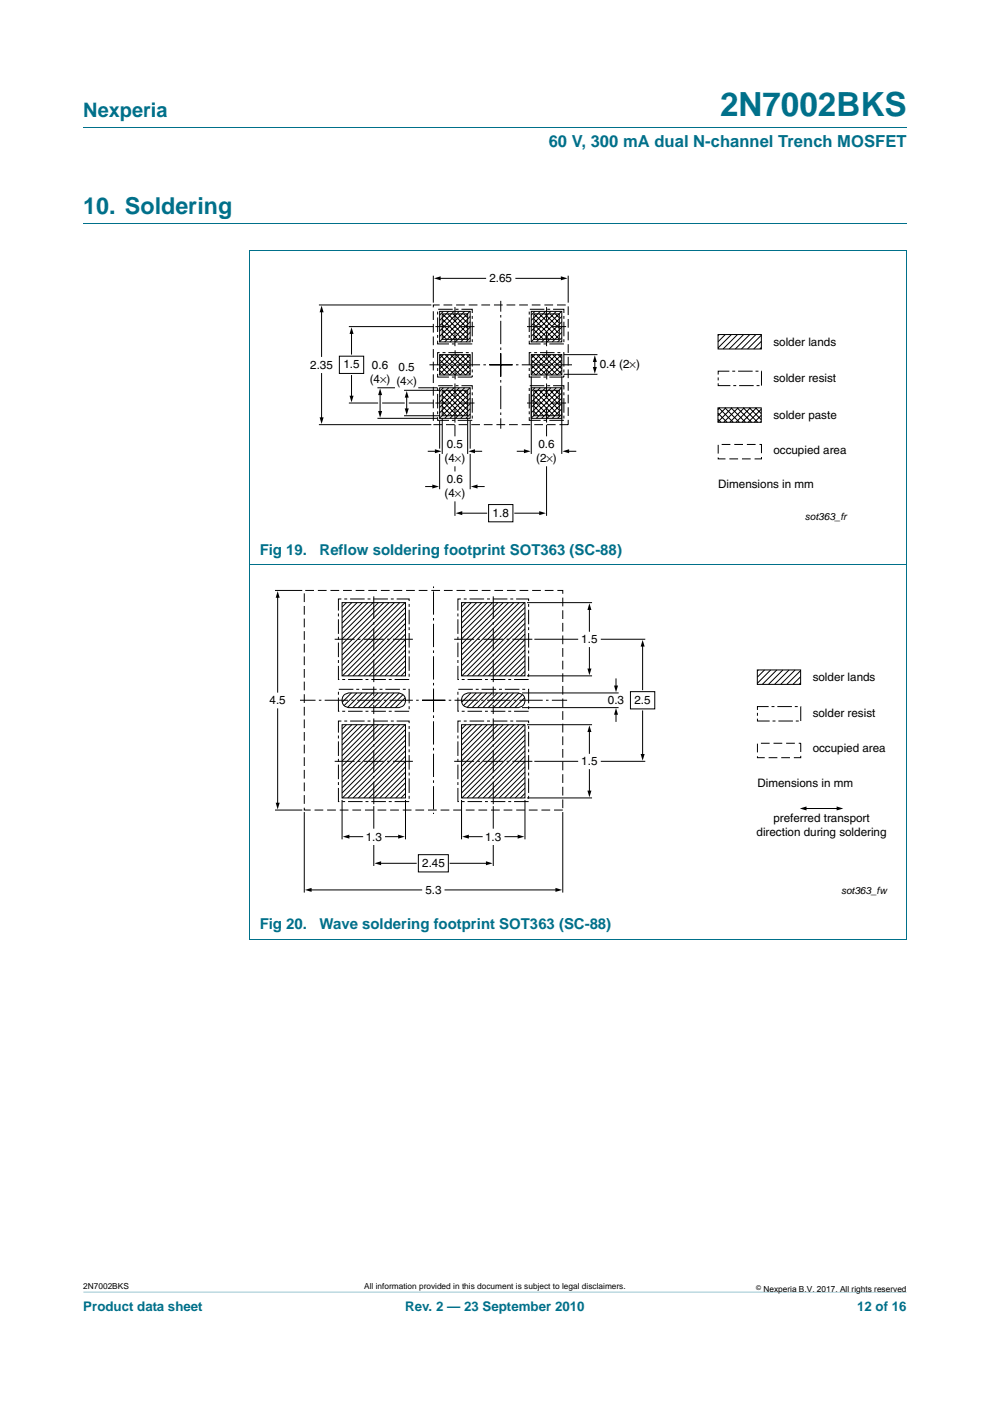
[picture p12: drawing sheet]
<svg xmlns="http://www.w3.org/2000/svg" width="210mm" height="297mm" viewBox="0 0 210 297" stroke-linecap="round" stroke-linejoin="round" font-family="sans-serif">
<path d="M17.7 273.9l174.6 .1z" fill="#00708a"/>
<path d="M17.7 27h174.6M17.7 47.4h174.6M52.9 53.1h139.4M53 53.1v146M192.3 53.1v146h-139.4M52.9 119.8h139.4" fill="none" stroke="#00708a" stroke-width=".21"/>
<g fill="none" stroke="#000" stroke-width=".21">
<path d="M91.9 58.5v5.7M93.2 59h9.8M109.4 59h9.8M120.5 58.5v5.7M67.6 64.7h23.9M68.2 65.9v9.7M68.2 79.2v9.6M72 75.5h5.1v3.7h-5.1zM74 69.2h17.9M74.6 70.5v4.6M74.6 79.6v4.6M93.2 76.3l3.3 3.2 3.2-3.2"/>
<path d="M93.2 75.2h6.5v4.3h-6.5zM93.2 66h6.5v6.5h-6.5zM93.3 75.2l4.3 4.3 2.1-2.1M93.7 68.7l3.3 3.2M93.7 69.8l2.2 2.1M93.7 71l1 .9M93.8 67.6l4.3 4.3M93.8 66.6h5.4v5.3h-5.4zM93.8 66.6l5.3 5.2M94 66l-.8 .8M94 75.2l-.8 .8M94.4 75.2l4.3 4.3 1-1"/>
<path d="M95 66.6l4.1 4.1M95.2 66l-2 1.9M95.2 75.2l-2 1.9M95.6 75.2l4.1 4.2M96.1 66.6l3 3M96.3 66l-3.1 3.1M96.3 75.2l-3.1 3M96.7 75.2l3 3M97.2 66.6l1.9 1.9M97.4 66l-4.2 4.2M97.4 75.2l-4.2 4.2M97.8 75.2l1.9 1.9"/>
<path d="M98.4 66.5l.7 .8M98.5 66l-5.3 5.3M98.5 75.2l-4.3 4.3-1-1M98.9 75.2l.8 .8M99.7 66l-6.5 6.5M99.7 75.2l-4.3 4.3-2.2-2.1M99.7 67.1l-5.4 5.4M99.7 68.2l-4.2 4.3M99.7 69.4l-3.1 3.1M99.7 70.5l-2 2M99.7 71.6l-.9 .9M112.7 66h6.5v6.5h-6.5z"/>
<path d="M112.7 75.2h6.5v4.3h-6.5zM112.7 79.8v16.4M112.7 76.3l3.2 3.2 3.3-3.2M112.7 78.5l1 1M112.7 75.2l4.4 4.3 2.1-2.1M113.2 68.7l3.2 3.2M113.2 69.8l2.1 2.1M113.2 71l1 .9M113.2 66.6h5.4v5.3h-5.4zM113.2 67.6l4.3 4.3M113.3 66.6l5.3 5.2M113.5 75.2l-.8 .8"/>
<path d="M113.5 66l-.8 .8M113.9 75.2l4.3 4.3 1-1M114.4 66.6l4.2 4.1M114.6 75.2l-1.9 1.9M114.6 66l-1.9 1.9M115 75.2l4.2 4.2M115.5 66.6l3.1 3M115.7 75.2l-3 3M115.7 66l-3 3.1M116.1 75.2l3.1 3M116.7 66.6l1.9 1.9M116.8 75.2l-4.1 4.2"/>
<path d="M116.8 66l-4.1 4.2M117.2 75.2l2 1.9M117.8 66.5l.8 .8M118 75.2l-4.3 4.3M118 66l-5.3 5.3M118.4 75.2l.8 .8M119.1 75.2l-4.3 4.3-2.1-2.1M119.1 66l-6.5 6.5M119.2 79.8v16.4M119.2 67.1l-5.4 5.4M119.2 68.2l-4.3 4.3M119.2 69.4l-3.2 3.1"/>
<path d="M119.2 70.5l-2.1 2M119.2 71.6l-.9 .9M119.6 79.4h7.1M119.6 75.2h7.1M126.2 76.5v1.7M152.3 70.9h9.2v3.1h-9.2zM152.5 70.9l-.2 .3M153.8 70.9l-1.5 1.6M155.1 70.9l-2.8 2.9M156.4 70.9l-3 3.1M157.7 70.9l-3 3.1M159 70.9l-3 3.1"/>
<path d="M160.3 70.9l-3 3.1M161.5 73.7l-.3 .3M161.5 72.4l-1.6 1.6M161.5 71.1l-2.9 2.9M67.6 90h23.9M74 85.4h6.2M80.1 88.7h12.7M80.1 82.2h3.7M80.6 83.4v4M81.1 85.4h4.7M85.7 88.1h7.7M85.7 82.8h7.7"/>
<path d="M86.3 84v2.9M86.7 85.4h5.2M88.7 82.2h4.1M90.8 95.7h1.7M93.2 89.2v5.9M93.2 96.2v7.5M93.2 82.2h6.5v6.5h-6.5zM93.7 84.9l3.3 3.2M93.7 86l2.2 2.1M93.7 87.2l1 .9M93.8 83.8l4.3 4.3M93.8 82.8h5.4v5.3h-5.4z"/>
<path d="M93.8 88.6v7.6M93.8 82.8l5.3 5.2M94 82.2l-.8 .8M95 82.8l4.1 4.1M95.2 82.2l-2 1.9M96.1 82.8l3 3M96.3 82.2l-3.1 3.1M96.5 90.1v2.4M96.5 98.9v1.1M97.2 82.8l1.9 1.9M97.4 82.2l-4.2 4.2M98.4 82.8l.7 .7"/>
<path d="M98.5 82.2l-5.3 5.3M99.2 88.6v7.6M99.7 82.2l-6.5 6.5M99.7 83.3l-5.4 5.4M99.7 84.4l-4.2 4.3M99.7 85.6l-3.1 3.1M99.7 86.7l-2 2M99.7 87.8l-.9 .9M99.7 89.2v5.9M99.7 96.2v7.5M100.5 95.7h1.7M109.7 95.7h1.7"/>
<path d="M112.7 82.2h6.5v6.5h-6.5zM113.2 84.9l3.2 3.2M113.2 86l2.1 2.1M113.2 87.2l1 .9M113.2 82.8h5.4v5.3h-5.4zM113.2 83.8l4.3 4.3M113.3 82.8l5.3 5.2M113.5 82.2l-.8 .8M114.4 82.8l4.2 4.1M114.6 82.2l-1.9 1.9M115.5 82.8l3.1 3M115.7 82.2l-3 3.1"/>
<path d="M115.9 90.1v2.4M115.9 98.9v10.5M116.7 82.8l1.9 1.9M116.8 82.2l-4.1 4.2M117.8 82.8l.8 .7M118 82.2l-5.3 5.3M119.1 82.2l-6.5 6.5M119.2 83.3l-5.4 5.4M119.2 84.4l-4.3 4.3M119.2 85.6l-3.2 3.1M119.2 86.7l-2.1 2M119.2 87.8l-.9 .9"/>
<path d="M120.4 95.7h1.7M152.3 86.5h9.2v3h-9.2zM152.3 87.6l1.9 1.9M152.3 88.9l.6 .6M152.5 86.5l3 3M152.7 86.5l-.4 .3M153.8 86.5l3 3M154 86.5l-1.7 1.6M155.1 86.5l3 3M155.3 86.5l-3 2.9M156.4 86.5l3 3M156.6 86.5l-3.1 3"/>
<path d="M157.7 86.5l3 3M157.9 86.5l-3.1 3M158.9 86.5l2.6 2.5M159.1 86.5l-3 3M160.2 86.5l1.3 1.2M160.4 86.5l-3 3M161.5 89.4l-.2 .1M161.5 88.1l-1.5 1.4M161.5 86.8l-2.8 2.7M90.3 103.2h1.7M96.5 106.3v3.1M97.8 108.8h5.4"/>
<path d="M101 103.2h1.7M103.6 107h5.2v3.6h-5.2zM109.2 108.8h5.5M58.3 125.2h5.8M58.9 126.5v20.2M72.6 127.8h13.4v15.5h-13.4zM73.5 127.8l-.9 .9M74.6 127.8l-2 2M75.7 127.8l-3.1 3.2M76.9 127.8l-4.3 4.3M78 127.8l-5.4 5.4M79.1 127.8l-6.5 6.5"/>
<path d="M80.3 127.8l-7.7 7.7M81.4 127.8l-8.8 8.8M82.5 127.8l-9.9 9.9M83.6 127.8l-11 11.1M84.8 127.8l-12.2 12.2M85.9 127.8l-13.3 13.3M86 128.8l-13.4 13.4M86 129.9l-13.4 13.4M86 131.1l-12.2 12.2M86 132.2l-11.1 11.1M86 133.3l-10 10M86 134.4l-8.8 8.9"/>
<path d="M86 135.6l-7.7 7.7M86 136.7l-6.6 6.6M86 137.8l-5.5 5.5M86 139l-4.3 4.3M97.9 127.8h13.4v15.5h-13.4zM98.8 127.8l-.9 .9M100 127.8l-2.1 2M101.1 127.8l-3.2 3.2M102.2 127.8l-4.3 4.3M103.3 127.8l-5.4 5.4M104.5 127.8l-6.6 6.5M105.6 127.8l-7.7 7.7"/>
<path d="M106.7 127.8l-8.8 8.8M107.9 127.8l-10 9.9M109 127.8l-11.1 11.1M110.1 127.8l-12.2 12.2M111.2 127.8l-13.3 13.3M111.3 135.6l-7.7 7.7M111.3 128.8l-13.4 13.4M111.3 129.9l-13.3 13.4M111.3 131.1l-12.2 12.2M111.3 132.2l-11.1 11.1M111.3 133.3l-9.9 10M111.3 134.4l-8.8 8.9"/>
<path d="M111.3 136.7l-6.6 6.6M111.3 137.8l-5.4 5.5M111.3 139l-4.3 4.3M111.8 127.8h13.8M113.3 135.5h9.3M125 129v4.8M125 137.3v4.7M127.4 135.5h9.5M136.3 136.8v9.4M58.9 150.3v20.2M72.6 153.7h13.4v15.5h-13.4zM73 147.4l.3-.3 .8-.2h10.4a1.56 1.56 0 0 1 1.5 1.6 1.56 1.56 0 0 1-1.5 1.5h-10.4a1.55 1.55 0 0 1-1.5-.9 1.55 1.55 0 0 1 .4-1.7z"/>
<path d="M73.5 153.7l-.9 .9M74.5 146.9l-1.9 2M74.6 153.7l-2 2M75.7 146.9l-2.7 2.7M75.7 153.7l-3.1 3.1M76.8 146.9l-3.1 3.1M76.9 153.7l-4.3 4.3M77.9 146.9l-3.1 3.1M78 153.7l-5.4 5.4M79.1 146.9l-3.2 3.1M79.1 153.7l-6.5 6.5M80.2 146.9l-3.1 3.1"/>
<path d="M80.3 153.7l-7.7 7.7M81.3 146.9l-3.1 3.1M81.4 153.7l-8.8 8.8M82.4 146.9l-3.1 3.1M82.5 153.7l-9.9 9.9M83.6 146.9l-3.1 3.1M83.6 153.7l-11 11M84.7 146.9l-3.1 3.1M84.8 153.7l-12.2 12.2M85.4 147.3l-2.7 2.7M85.9 153.7l-13.3 13.3M85.9 147.9l-2.1 2.1"/>
<path d="M86 140.1l-3.2 3.2M86 155.8l-13.4 13.4M86 154.7l-13.4 13.4M86 156.9l-12.2 12.3M86 158.1l-11.1 11.1M86 159.2l-10 10M86 141.2l-2.1 2.1M86 142.3l-.9 1M97.9 153.7h13.4v15.5h-13.4zM98.3 147.4l.4-.3 .7-.2h10.4a1.56 1.56 0 0 1 1.5 1.6 1.56 1.56 0 0 1-1.5 1.5h-10.4a1.55 1.55 0 0 1-1.4-.9 1.55 1.55 0 0 1 .3-1.7zM98.8 153.7l-.9 .9M99.9 146.9l-2 2"/>
<path d="M100 153.7l-2.1 2M101 146.9l-2.7 2.7M101.1 153.7l-3.2 3.1M102.1 146.9l-3 3.1M102.2 153.7l-4.3 4.3M103.3 146.9l-3.1 3.1M103.3 153.7l-5.4 5.4M104.4 146.9l-3.1 3.1M104.5 153.7l-6.6 6.5M105.5 146.9l-3.1 3.1M105.6 153.7l-7.7 7.7M106.7 146.9l-3.2 3.1"/>
<path d="M106.7 153.7l-8.8 8.8M107.8 146.9l-3.1 3.1M107.9 153.7l-10 9.9M108.9 146.9l-3.1 3.1M109 153.7l-11.1 11M110 146.9l-3.1 3.1M110.1 153.7l-12.2 12.2M110.7 150h20.5M110.7 146.9h20.5M110.8 147.3l-2.7 2.7M111.2 153.7l-13.3 13.3M111.3 147.9l-2.1 2.1"/>
<path d="M111.3 154.7l-13.4 13.4M111.3 155.8l-13.3 13.4M111.3 156.9l-12.2 12.3M111.3 158.1l-11.1 11.1M111.3 159.2l-9.9 10M111.3 140.1l-3.2 3.2M111.3 141.2l-2 2.1M111.3 142.3l-.9 1M111.8 153.7h13.8M111.8 143.3h13.8M125 154.9v4.8M130.7 151.3v1.6"/>
<path d="M130.7 143.9v1.7M133.7 146.6h5.2v3.7h-5.2zM136.3 150.7v9.4M160.6 142h9.2v3.1h-9.2zM160.9 142l-.3 .3M162.2 142l-1.6 1.6M163.5 142l-2.9 2.9M164.8 142l-3.1 3.1M166.1 142l-3.1 3.1M167.4 142l-3.1 3.1M168.7 142l-3.1 3.1M169.8 144.8l-.3 .3"/>
<path d="M169.8 143.5l-1.6 1.6M169.8 142.2l-2.9 2.9M58.3 171.7h5.8M64.5 172.2v17M72.6 169.6v8.4M73.8 177.4h3.1M79.3 170.9v4.8M79.3 179.2v4.4M81.8 177.4h2.9M86 169.6v8.4M86 164.8l-4.3 4.4M86 160.3l-8.8 8.9"/>
<path d="M86 161.5l-7.7 7.7M86 162.6l-6.6 6.6M86 163.7l-5.5 5.5M86 166l-3.2 3.2M86 167.1l-2.1 2.1M86 168.2l-.9 1M97.9 169.6v8.4M99.2 177.4h3.1M104.6 170.9v4.8M104.6 179.2v4.4M107.1 177.4h3M111.3 169.6v8.4"/>
<path d="M111.3 160.3l-8.8 8.9M111.3 161.5l-7.7 7.7M111.3 162.6l-6.6 6.6M111.3 163.7l-5.4 5.5M111.3 164.8l-4.3 4.4M111.3 166l-3.2 3.2M111.3 167.1l-2 2.1M111.3 168.2l-.9 1M111.8 169.2h13.8M113.3 161.4h9.3M119.4 172.2v17M125 163.2v4.7"/>
<path d="M127.4 161.4h9.5M170.5 171.4h7.2M65.8 188.7h23.6M80.6 183h7.7M88.7 181.2h6.4v3.7h-6.4zM94.4 188.7h23.7M95.5 183h7.9"/>
</g>
<g fill="none" stroke="#000" stroke-width=".21" stroke-dasharray="3.1 .6 .6 .6" stroke-linecap="butt">
<path d="M92.8 74.8h7.4v5.1h-7.4zM92.8 65.6h7.4v7.3h-7.4zM112.3 65.6h7.3v7.3h-7.3zM112.3 74.8h7.3v5.1h-7.3zM152.3 78.7h9.2v3.1h-9.2zM92.8 81.8h7.4v7.3h-7.4zM112.3 81.8h7.3v7.3h-7.3zM71.8 127h15v17.1h-15zM97.1 127h15v17.1h-15zM71.8 152.9h15v17.1h-15zM71.8 146.1h15v4.7h-15zM97.1 146.1h15v4.7h-15z"/>
<path d="M97.1 152.9h15v17.1h-15zM160.7 149.8h9.1v3.1h-9.1z"/>
</g>
<path d="M91.9 64.7h28.6v25.3h-28.6zM152.3 94.2h9.2v3.1h-9.2zM64.5 125.2h54.9v46.5h-54.9zM160.7 157.6h9.1v3h-9.1z" fill="none" stroke="#000" stroke-width=".21" stroke-dasharray="1.9 .8" stroke-linecap="butt"/>
<g fill="#000">
<path d="M92 59l1.5-.4v.8zM119 58.6l1.4 .4-1.4 .4zM68.2 64.8l.4 1.4h-.8zM74.6 69.4l.4 1.4h-.9zM126.2 75.3l.4 1.4h-.9zM125.7 77.8h.9l-.4 1.4zM67.8 88.5h.8l-.4 1.4zM74.1 83.9h.9l-.4 1.4zM80.6 82.4l.5 1.4h-.9zM80.2 87.1h.9l-.5 1.5zM86.3 82.9l.4 1.4h-.9zM85.8 86.6h.9l-.4 1.4z"/>
<path d="M92.2 95.2l1.5 .5-1.5 .4zM99.3 95.7l1.4-.5v.9zM111.1 95.2l1.4 .5-1.4 .4zM119.3 95.7l1.4-.5v.9zM91.7 102.7l1.4 .5-1.4 .4zM96.6 108.8l1.4-.4v.8zM99.9 103.2l1.4-.5v.9zM114.4 108.4l1.4 .4-1.4 .4zM58.9 125.3l.4 1.4h-.8zM125 127.9l.4 1.4h-.8zM136.3 135.7l.4 1.4h-.8zM125 153.8l.4 1.4h-.8z"/>
<path d="M124.6 141.7h.8l-.4 1.5zM130.7 150.1l.4 1.4h-.9zM130.2 145.4h.9l-.4 1.4zM135.9 159.9h.8l-.4 1.4zM58.5 170.2h.8l-.4 1.4zM72.7 177.4l1.4-.4v.8zM84.5 177l1.4 .4-1.4 .4zM98 177.4l1.4-.4v.8zM109.8 177l1.4 .4-1.4 .4zM124.6 167.6h.8l-.4 1.4zM169.7 171.4l1.4-.4v.8zM177.4 171l1.5 .4-1.5 .4z"/>
<path d="M64.7 188.7l1.4-.5v.9zM79.4 183l1.4-.4v.9zM103.1 182.6l1.4 .4-1.4 .5zM117.8 188.2l1.4 .5-1.4 .4z"/>
</g>
<path d="M103.8 77.3h17.5M106.2 74.9v16M106.2 79.8v-16M108.7 77.3h-17.6M89.5 148.5h30.8M92 146v26.6M92 151v-26.7M94.4 148.5h-30.8" fill="none" stroke="#000" stroke-width=".21" stroke-dasharray="4.9 .7 .5 .7" stroke-linecap="butt"/>
<path d="M96.5 74.3v6.1M116 74.3v6.1" fill="none" stroke="#000" stroke-width=".21" stroke-dasharray="2.1 .7 .5 .7" stroke-linecap="butt"/>
<path d="M96.5 65.1v8.3M100.6 69.2h-8.3M115.9 65.1v8.3M120.1 69.2h-8.3M96.5 81.3v8.3M100.6 85.4h-8.3M115.9 81.3v8.3M120.1 85.4h-8.3" fill="none" stroke="#000" stroke-width=".21" stroke-dasharray="3.2 .7 .5 .7" stroke-linecap="butt"/>
<path d="M79.3 126.4v18.2M104.6 126.4v18.2M79.3 152.3v18.2M104.6 152.3v18.2" fill="none" stroke="#000" stroke-width=".21" stroke-dasharray="4.8 .7 .5 .7" stroke-linecap="butt"/>
<path d="M71 135.5h16.6M96.3 135.5h16.6M71 161.4h16.6M96.3 161.4h16.6" fill="none" stroke="#000" stroke-width=".21" stroke-dasharray="4.2 .7 .5 .7" stroke-linecap="butt"/>
<path d="M79.3 145.6v5.8M104.6 145.6v5.8" fill="none" stroke="#000" stroke-width=".21" stroke-dasharray="1.9 .7 .5 .7" stroke-linecap="butt"/>
<text font-size="7" fill="#00708a" x="152.7" y="24.6">2N7002BKS</text>
<text font-size="4.9" fill="#00708a" x="17.7" y="45.4">10. Soldering</text>
<text font-size="4.2" fill="#00708a" x="17.7" y="24.9">Nexperia</text>
<text font-size="3.5" fill="#00708a" x="116.4" y="31.1">60 V, 300 mA dual N-channel Trench MOSFET</text>
<g font-size="3.2" fill="#00708a">
<text x="55.1" y="117.6">Fig 19.</text>
<text x="67.8" y="117.6">Reflow soldering footprint SOT363 (SC-88)</text>
<text x="55.1" y="197">Fig 20.</text>
<text x="67.8" y="197">Wave soldering footprint SOT363 (SC-88)</text>
</g>
<g font-size="2.8" fill="#00708a">
<text x="17.7" y="277.9">Product data sheet</text>
<text x="86" y="277.9">Rev. 2 — 23 September 2010</text>
<text x="181.8" y="277.9">12 of 16</text>
</g>
<g font-size="2.5">
<text x="103.8" y="59.9">2.65</text>
<text x="127.2" y="78">0.4 (2×)</text>
<text x="164" y="73.3">solder lands</text>
<text x="65.8" y="78.2">2.35</text>
<text x="72.8" y="78.1">1.5</text>
<text x="78.4" y="81.2">(4×) (4×)</text>
<text x="78.9" y="78.2">0.6</text>
<text x="84.5" y="78.7">0.5</text>
<text x="164" y="81">solder resist</text>
<text x="164" y="88.8">solder paste</text>
<text x="94.8" y="95">0.5</text>
<text x="114.2" y="95">0.6</text>
<text x="94.3" y="98">(4×)</text>
<text x="113.7" y="98">(2×)</text>
<text x="164" y="96.2">occupied area</text>
<text x="94.3" y="105.4">(4×)</text>
<text x="94.8" y="102.4">0.6</text>
<text x="152.3" y="103.6">Dimensions in mm</text>
<text x="104.5" y="109.6">1.8</text>
<text x="123.3" y="136.4">1.5</text>
<text x="57.2" y="149.3">4.5</text>
<text x="128.9" y="149.3">0.3</text>
<text x="134.6" y="149.2">2.5</text>
<text x="172.4" y="144.4">solder lands</text>
<text x="172.4" y="152.1">solder resist</text>
<text x="172.4" y="159.5">occupied area</text>
<text x="123.3" y="162.3">1.5</text>
<text x="160.7" y="166.9">Dimensions in mm</text>
<text x="77.6" y="178.3">1.3</text>
<text x="102.9" y="178.3">1.3</text>
<text x="160.5" y="177.3">direction during soldering</text>
<text x="164" y="174.3">preferred transport</text>
<text x="89.5" y="183.8">2.45</text>
<text x="90.2" y="189.6">5.3</text>
</g>
<g font-size="2.1">
<text x="170.7" y="110.2">sot363_fr</text>
<text x="178.4" y="189.6">sot363_fw</text>
</g>
<g font-size="1.8">
<text x="17.7" y="273.3">2N7002BKS</text>
<text x="77.2" y="273.3">All information provided in this document is subject to legal disclaimers.</text>
<text x="161.9" y="273.9">Nexperia B.V. 2017. All rights reserved</text>
</g>
<text font-size="1.4" x="160.4" y="273.4">©</text>
</svg>
